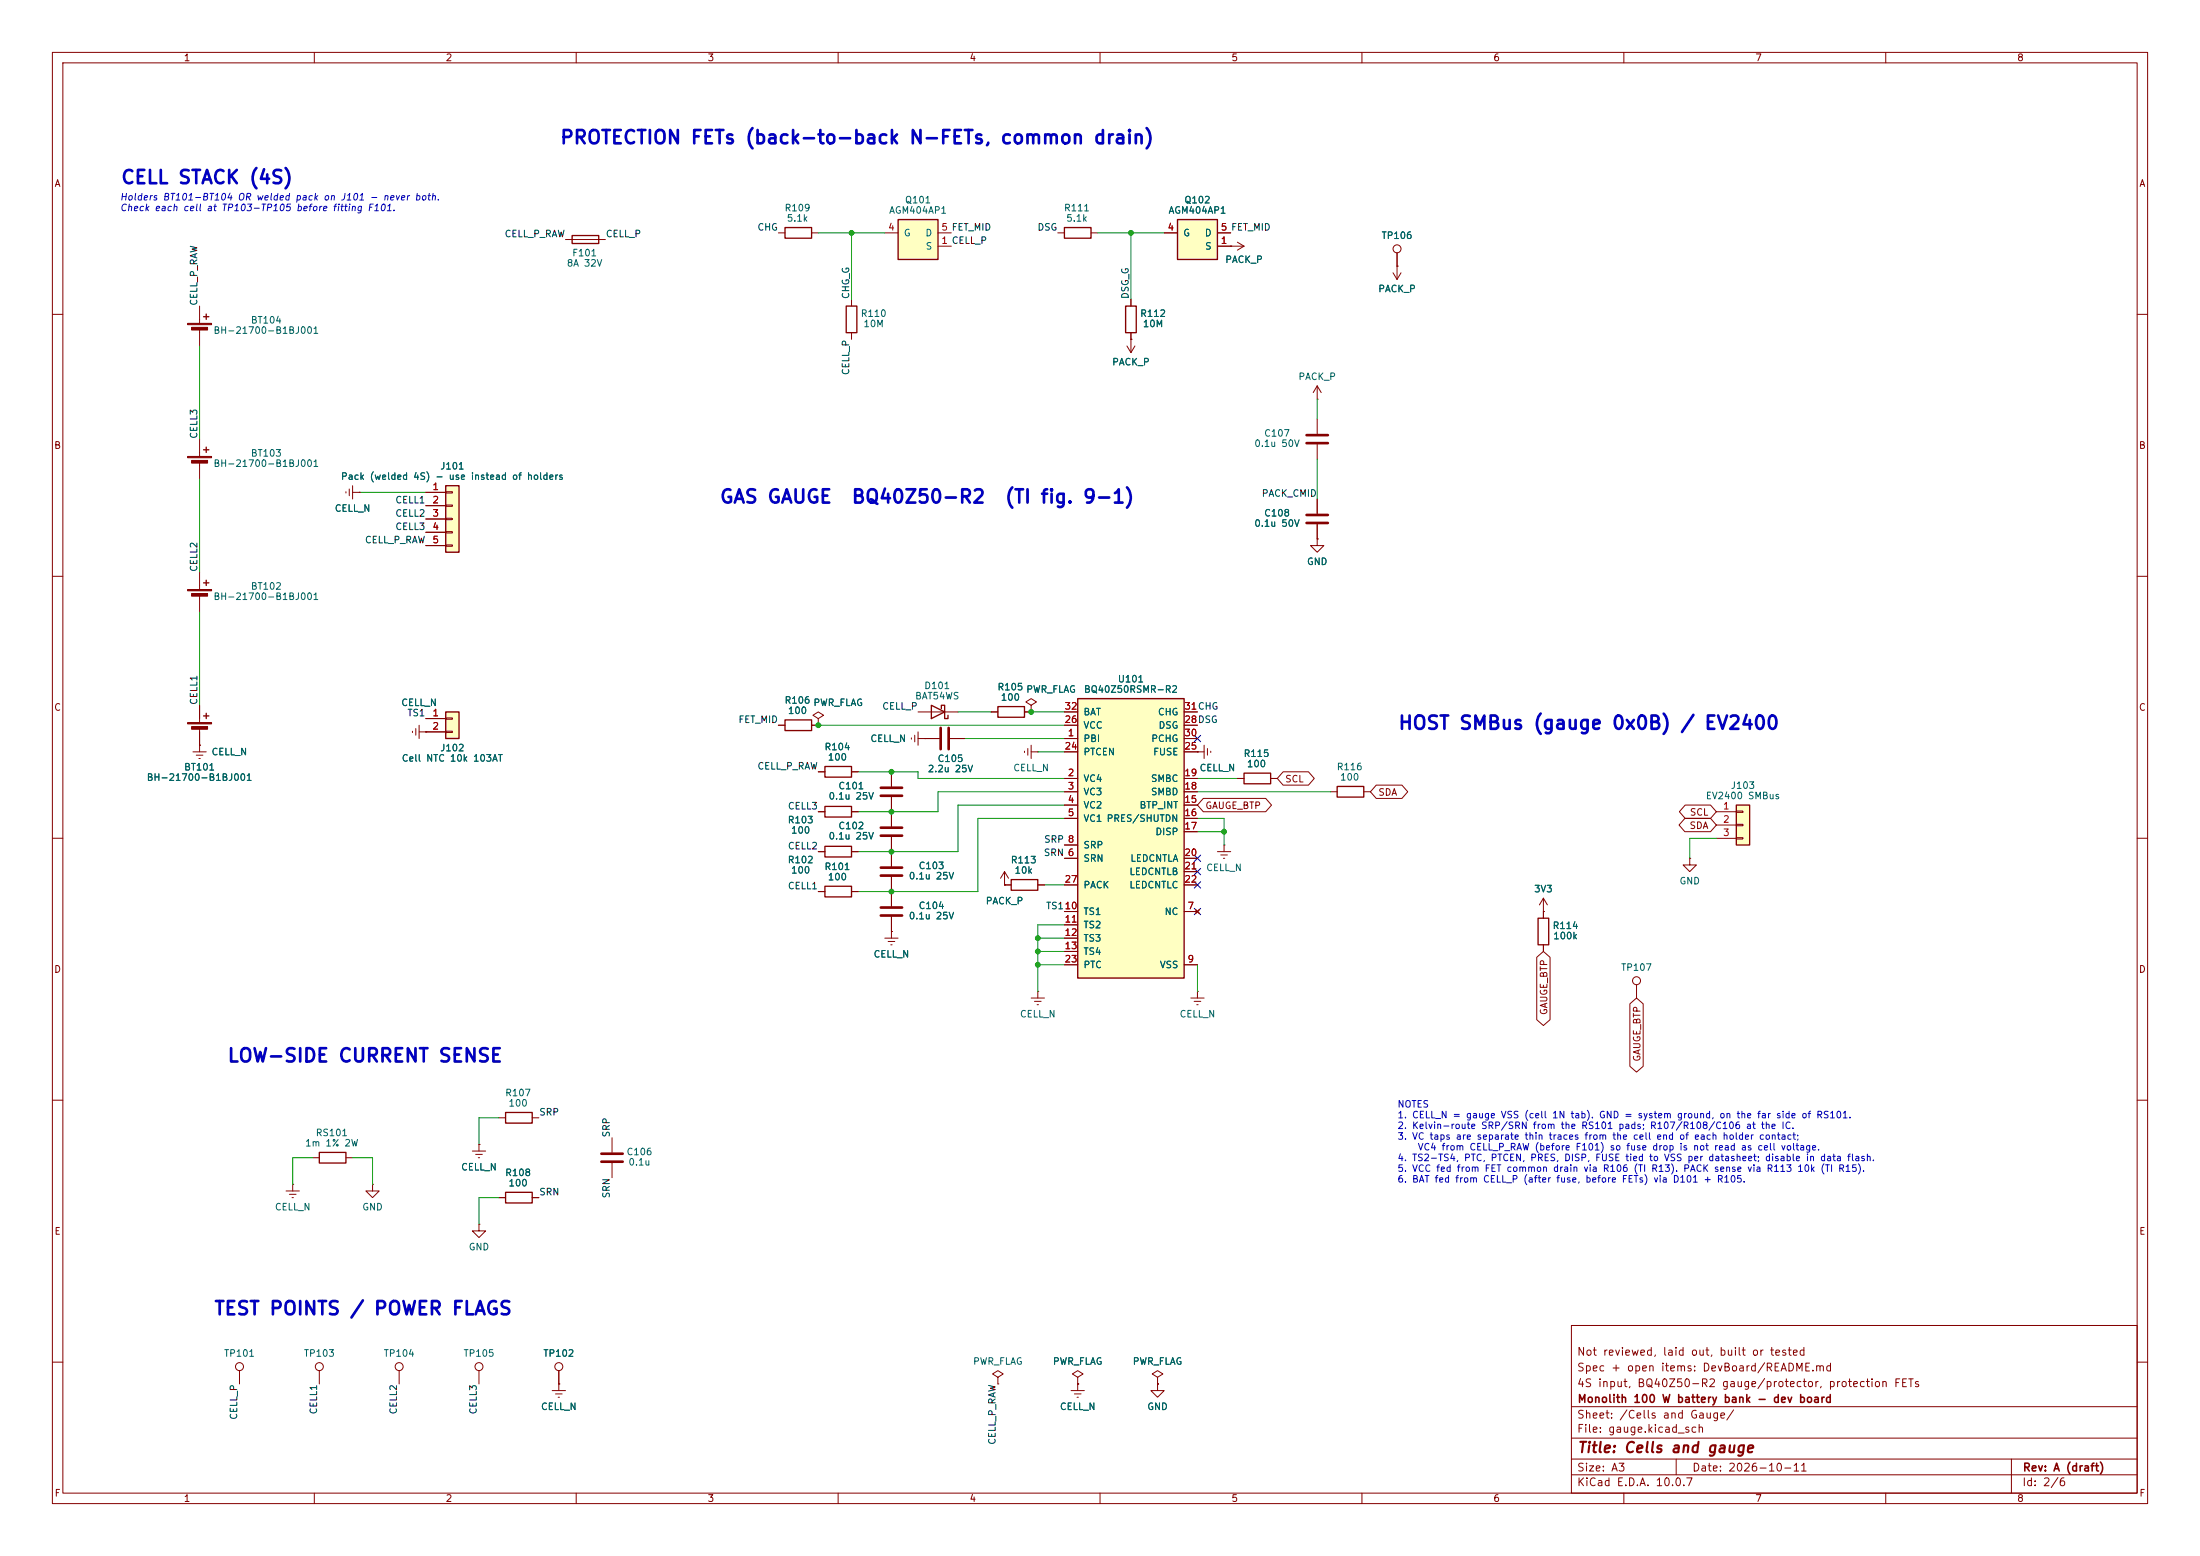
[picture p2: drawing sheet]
<svg xmlns="http://www.w3.org/2000/svg" width="420mm" height="297mm" viewBox="0 0 420 297" stroke-linecap="round" stroke-linejoin="round" font-family="sans-serif">
<g fill="none" stroke="#840000" stroke-width=".19">
<path d="M10 10h400v277h-400zM12 12h396v273h-396zM60 10v2M110 10v2M160 10v2M210 10v2M260 10v2M310 10v2M360 10v2M10 60h2M408 60h2M10 110h2"/>
<path d="M408 110h2M10 160h2M408 160h2M10 210h2M116.8 217.2v2.8M408 210h2M116.8 222v2.8M300 253h108v32h-108zM10 260h2M300 278.5h108M300 274.5h108M300 268.5h108"/>
<path d="M320 278.5v3M384 278.5v6.5M408 260h2M60 285v2M110 285v2M160 285v2M210 285v2M260 285v2M300 281.5h108M310 285v2M360 285v2"/>
</g>
<path d="M114.8 220.2h4.1M114.8 221.7h4.1" fill="none" stroke="#840000" stroke-width=".51"/>
<path d="M85.1 92.7h2.5v12.7h-2.5z" fill="#ffffc2"/>
<path d="M85.1 92.7h2.5v12.7h-2.5zM190.5 134.9h5.1v2h-5.1zM193 167.9h5.1v2h-5.1zM61 220h5v2h-5z" fill="none" stroke="#840000" stroke-width=".25"/>
<g fill="none" stroke="#840000" stroke-width=".19">
<path d="M81.3 94h3.8M81.3 96.5h3.8M81.3 99.1h3.8M85.1 93.9h1.3v.2h-1.3zM85.1 96.4h1.3v.2h-1.3zM85.1 98.9h1.3v.3h-1.3zM81.3 101.6h3.8M81.3 104.1h3.8M85.1 101.5h1.3v.2h-1.3zM85.1 104h1.3v.3h-1.3zM189.2 135.9h1.3M195.6 135.9h1.2"/>
<path d="M191.8 168.9h.1M191.8 166.4l-.8 1.2M191.8 166.4l.7 1.2M191.8 166.4v2.5M191.8 168.9h1.2M198.1 168.9h1.3M196.8 190.5h2.6M197.5 191.1h1.3M198 191.8h.2M198.1 189.2h.1M198.1 189.2v1.3M90.2 219.7h2.5"/>
<path d="M91.4 218.4h.1M91.4 218.4v1.3M54.6 227.3h2.5M55.2 228h1.3M55.8 228.6h.2M55.9 226.1h.1M55.9 226.1v1.2M59.7 221h1.3M66 221h1.3M71.1 226.1v1.2h1.3l-1.3 1.3-1.3-1.3h1.3M71.1 226.1h.1M90.8 220.3h1.3"/>
<path d="M91.3 221h.3M76.2 261.6v2.6M91.4 261.6v2.6M105.4 265.4h2.5M106 266.1h1.3M106.6 266.7h.2M106.7 264.2h.1M106.7 261.6v3.8M204.5 265.4h2.5M205.1 266.1h1.3M205.6 266.7h.3M205.7 262.9l1.1-.6-1.1-.7-1 .7 1 .6v1.3"/>
<path d="M205.7 264.2h.1M205.7 264.2v1.2M221 264.2v1.2h1.2l-1.2 1.3-1.3-1.3h1.3M221 264.2h.1"/>
<circle cx="76.2" cy="260.9" r=".76"/>
<circle cx="91.4" cy="260.9" r=".76"/>
<circle cx="106.7" cy="260.9" r=".76"/>
</g>
<path d="M224.8 41.9h7.6v7.6h-7.6z" fill="#ffffc2"/>
<path d="M224.8 41.9h7.6v7.6h-7.6zM157.5 153.9h5.1v2.1h-5.1zM96.5 227.6h5.1v2h-5.1z" fill="none" stroke="#840000" stroke-width=".25"/>
<g fill="none" stroke="#840000" stroke-width=".19">
<path d="M222.2 44.5h2.6M232.4 47h2.5M232.4 44.5h2.5M156.2 154.9h1.3M162.6 154.9h1.2M91.4 233.7v1.2h1.3l-1.3 1.3-1.2-1.3h1.2M91.4 233.7h.1M95.2 228.6h1.3M101.6 228.6h1.3M190.5 262.9l1-.6-1-.7-1 .7 1 .6v1.3M190.5 264.2h.1M221 262.9l1-.6-1-.7-1 .7 1 .6v1.3"/>
<path d="M221 264.2h.1"/>
</g>
<path d="M171.4 41.9h7.7v7.6h-7.7z" fill="#ffffc2"/>
<path d="M39.4 59.9v1.1M109.2 45h5.1v1.5h-5.1zM149.9 43.4h5v2.1h-5zM161.5 58.4h2.1v5.1h-2.1zM171.4 41.9h7.7v7.6h-7.7zM214.9 58.4h2v5.1h-2zM38.9 60.5h1M157.5 161.5h5.1v2.1h-5.1zM157.5 169.2h5.1v2h-5.1zM293.6 175.3h2.1v5h-2.1zM96.5 212.3h5.1v2.1h-5.1z" fill="none" stroke="#840000" stroke-width=".25"/>
<g fill="none" stroke="#840000" stroke-width=".19">
<path d="M38.1 58.4v3.3M107.9 45.7h7.7M148.6 44.5h1.3M154.9 44.5h1.3M162.6 57.2v1.2M168.9 44.5h2.5M179.1 47h2.5M179.1 44.5h2.5M215.9 57.2v1.2M265.9 52.1l.8 1.2M266.7 50.8h.1M266.7 48.3v5"/>
<path d="M267.5 52.1l-.8 1.2M38.1 62.7v3.3M162.6 63.5v1.3M215.1 66l.8 1.3M215.9 64.8h.1M215.9 63.5v3.8M216.7 66l-.8 1.3M251.5 76.2h.1M251.5 73.7l-.8 1.2M251.5 73.7l.7 1.2M251.5 73.7v2.5M170.2 154.9v2.8"/>
<path d="M170.2 159.8v2.8M156.2 162.6h1.3M156.2 170.2h1.3M162.6 162.6h1.2M162.6 170.2h1.2M294.6 174h.1M294.6 171.5v3.8M294.6 171.5l-.7 1.2M294.6 171.5l.8 1.2M322.6 163.8v1.3h1.2l-1.2 1.3-1.3-1.3h1.3M322.6 163.8h.1M294.6 180.3v1.3"/>
<path d="M312.4 188v2.5M95.2 213.4h1.3M101.6 213.4h1.3M45.7 261.6v2.6M61 261.6v2.6"/>
<circle cx="266.7" cy="47.5" r=".76"/>
<circle cx="312.4" cy="187.2" r=".76"/>
<circle cx="45.7" cy="260.9" r=".76"/>
<circle cx="61" cy="260.9" r=".76"/>
</g>
<path d="M168.1 158h4.1M168.1 159.5h4.1" fill="none" stroke="#840000" stroke-width=".51"/>
<g fill="#840000" stroke="#840000" stroke-width=".19">
<path d="M35.8 61.7h4.6v.3h-4.6z"/>
<path d="M36.6 62.5h3v.5h-3z"/>
</g>
<path d="M85.1 135.9h2.5v5.1h-2.5z" fill="#ffffc2"/>
<path d="M85.1 135.9h2.5v5.1h-2.5z" fill="none" stroke="#840000" stroke-width=".25"/>
<g fill="none" stroke="#840000" stroke-width=".19">
<path d="M81.3 137.2h3.8M81.3 139.7h3.8M85.1 137h1.3v.3h-1.3zM85.1 139.6h1.3v.2h-1.3zM228.6 143.5h.1M228.6 143.5h1.3M229.9 142.2v2.6M230.5 142.9v1.2M231.1 143.4v.2M232.4 162.6h2.5M233 163.2h1.3M233.6 163.8h.2"/>
<path d="M233.7 161.3h.1M233.7 161.3v1.3"/>
</g>
<path d="M205.7 133.4h20.4v53.3h-20.4z" fill="#ffffc2"/>
<path d="M38.9 111.3h1M39.4 110.7v1.1M38.9 136.7h1M39.4 136.1v1.1M205.7 133.4h20.4v53.3h-20.4z" fill="none" stroke="#840000" stroke-width=".25"/>
<g fill="none" stroke="#840000" stroke-width=".19">
<path d="M66 93.9v.2M66.7 93.3v1.3M67.3 94h1.3M67.3 92.7v2.6M68.6 94h.1M251.5 80v2.8M251.5 84.8v2.8M38.1 109.2v3.3M38.1 113.5v3.3M38.1 134.6v3.3M38.1 138.9v4.6M203.2 138.4h2.5"/>
<path d="M203.2 135.9h2.5M226.1 138.4h2.5M226.1 135.9h2.5M36.8 143.5h2.6M37.5 144.1h1.2M38 144.8h.2M38.1 142.2h.1M203.2 141h2.5M203.2 148.6h2.5M203.2 151.1h2.5M203.2 153.7h2.5M203.2 156.2h2.5"/>
<path d="M203.2 143.5h2.5M226.1 141h2.5M226.1 148.6h2.5M226.1 151.1h2.5M226.1 153.7h2.5M226.1 156.2h2.5M226.1 158.8h2.5M226.1 143.5h2.5M203.2 163.8h2.5M203.2 174h2.5M203.2 161.3h2.5M203.2 176.5h2.5"/>
<path d="M203.2 179.1h2.5M203.2 168.9h2.5M226.1 163.8h2.5M226.1 174h2.5M226.1 166.4h2.5M226.1 168.9h2.5M228.2 173.6l.8 .8M229 173.6l-.8 .8M203.2 184.2h2.5M203.2 181.6h2.5M226.1 184.2h2.5M227.3 190.5h2.6"/>
<path d="M228 191.1h1.2M228.5 191.8h.2M228.6 189.2h.1M228.6 189.2v1.3"/>
</g>
<path d="M249.4 83.1h4.1M249.4 84.6h4.1" fill="none" stroke="#840000" stroke-width=".51"/>
<g fill="#840000" stroke="#840000" stroke-width=".19">
<path d="M35.8 137.9h4.6v.3h-4.6z"/>
<path d="M36.6 138.7h3v.5h-3z"/>
<path d="M35.8 112.5h4.6v.3h-4.6z"/>
<path d="M36.6 113.3h3v.5h-3z"/>
</g>
<path d="M331.5 153.7h2.5v7.6h-2.5z" fill="#ffffc2"/>
<path d="M203.2 43.4h5.1v2.1h-5.1zM38.9 85.9h1M39.4 85.3v1.1M149.9 137.4h5v2h-5zM177.8 134.6l2.5 1.3-2.5 1.3zM179.7 135.3v-.7h.6v2.6h.7v-.7M157.5 146.3h5.1v2h-5.1zM237.5 147.6h5.1v2h-5.1zM255.3 150.1h5v2h-5zM331.5 153.7h2.5v7.6h-2.5z" fill="none" stroke="#840000" stroke-width=".25"/>
<g fill="none" stroke="#840000" stroke-width=".19">
<path d="M201.9 44.5h1.3M208.3 44.5h1.2M215.9 57.2v1.2M222.2 44.5h2.6M232.4 47h5.1M232.4 44.5h2.5M234.9 47h.1M236.2 46.2l1.3 .8M237.5 47l-1.3 .8M266.7 50.8h.1M266.7 48.3v2.5M215.9 64.8h.1"/>
<path d="M215.9 63.5v1.3M38.1 83.8v3.3M38.1 88.1v3.3M68.6 94h.1M81.3 94h3.8M81.3 96.5h3.8M81.3 99.1h3.8M251.5 95.3v2.7M81.3 101.6h3.8M81.3 104.1h3.8M251.5 102.9v1.2h1.2l-1.2 1.3-1.3-1.3h1.3M251.5 102.9h.1"/>
<path d="M251.5 100.1v2.8M38.1 134.6v2.6M38.1 139.7v2.5M78.7 139.6v.2M79.4 139.1v1.2M80 139.7h5.1M80 138.4v2.6M81.3 139.7h.1M81.3 137.2h3.8M148.6 138.4h1.3M154.9 138.4h1.3M156.2 137.2l1-.7-1-.6-1 .6 1 .7v1.2"/>
<path d="M156.2 138.4h.1M175.3 135.9h7.6M175.3 139.7v2.5M189.2 135.9h1.3M195.6 135.9h1.2M196.8 134.6l1.1-.6-1.1-.6-1 .6 1 .6v1.3M196.8 135.9h.1M203.2 138.4h2.5M203.2 135.9h2.5M226.1 138.4h2.5M226.1 135.9h2.5M38.1 142.2h.1"/>
<path d="M156.2 154.9h1.3M156.2 147.3h1.3M162.6 154.9h1.2M162.6 147.3h1.2M170.2 147.3v2.8M170.2 152.1v5.6M170.2 159.8v5.6M174 140.8v.3M174.6 140.3v1.3M175.3 141h4M176.5 141h.1M181.4 141h2.7"/>
<path d="M195.6 143.4v.2M196.2 142.9v1.2M196.8 143.5h1.3M196.8 142.2v2.6M198.1 143.5h.1M203.2 151.1h2.5M203.2 148.6h2.5M203.2 143.5h2.5M203.2 141h2.5M203.2 153.7h2.5M203.2 156.2h2.5M226.1 151.1h2.5"/>
<path d="M226.1 148.6h2.5M226.1 143.5h2.5M226.1 141h2.5M226.1 153.7h2.5M226.1 156.2h2.5M226.1 158.8h2.5M228.6 143.5h.1M229.7 152.4h11.9l1.1 1.3-1.1 1.2h-11.9l-1.1-1.2zM236.2 148.6h1.3M242.6 148.6h1.2M245 147.3h4.8l1.1 1.3-1.1 1.3h-4.8l-1.2-1.3zM254 151.1h1.3"/>
<path d="M260.3 151.1h1.3M262.7 149.9h4.9l1.1 1.2-1.1 1.3h-4.9l-1.1-1.3zM321.6 156.2h4.9l1.2 1.3-1.2 1.3h-4.9l-1.1-1.3zM321.7 153.7h4.8l1.2 1.2-1.2 1.3h-4.8l-1.1-1.3zM327.7 154.9h3.8M327.7 157.5h3.8M331.5 154.8h1.2v.3h-1.2zM331.5 157.4h1.2v.2h-1.2zM331.5 159.9h1.2v.2h-1.2zM156.2 162.6h1.3M156.2 170.2h1.3M162.6 162.6h1.2"/>
<path d="M162.6 170.2h1.2M168.9 179.1h2.5M169.5 179.7h1.3M170.2 177.8h.1M170.2 167.4v5.6M170.2 175v4.1M191.8 168.9h.1M191.8 168.9h1.2M198.1 168.9h1.3M203.2 179.1h2.5M203.2 163.8h2.5M203.2 174h2.5"/>
<path d="M203.2 161.3h2.5M203.2 176.5h2.5M203.2 168.9h2.5M226.1 163.8h2.5M226.1 174h2.5M226.1 166.4h2.5M226.1 168.9h2.5M228.2 173.6l.8 .8M229 173.6l-.8 .8M294.6 174h.1M294.6 174v1.3M327.7 160h3.8"/>
<path d="M170.1 180.3h.2M203.2 184.2h2.5M203.2 181.6h2.5M226.1 184.2h2.5M293.4 182.7l1.2-1.1 1.3 1.1v11.9l-1.3 1.2-1.2-1.2zM294.6 180.3v1.3M311.1 191.6l1.3-1.1 1.3 1.1v11.9l-1.3 1.1-1.3-1.1zM91.4 218.4h.1M95.2 228.6h1.3M101.6 228.6h1.3M106.7 264.2h.1M106.7 261.6v2.6"/>
<path d="M205.7 264.2h.1M221 264.2h.1"/>
</g>
<g fill="#840000" stroke="#840000" stroke-width=".19">
<path d="M35.8 87.1h4.6v.3h-4.6z"/>
<path d="M36.6 87.9h3v.5h-3z"/>
</g>
<path d="M249.4 98.3h4.1M249.4 99.8h4.1M179.6 138.9v4.1M181.1 138.9v4.1M168.1 150.4h4.1M168.1 151.9h4.1M168.1 173.2h4.1M168.1 174.8h4.1M168.1 165.6h4.1M168.1 167.1h4.1" fill="none" stroke="#840000" stroke-width=".51"/>
<g fill="none" stroke="#009600" stroke-width=".19">
<path d="M156.2 44.5h12.7M162.6 44.5v12.7M209.5 44.5h12.7M215.9 44.5v12.7M38.1 66v17.8M251.5 76.2v3.8M38.1 91.4v17.8M68.6 94h12.7M251.5 87.6v7.7M38.1 116.8v17.8M156.2 138.4h47M182.9 135.9h6.3"/>
<path d="M196.8 135.9h6.4M163.8 147.3h11.5v1.3h27.9M184.1 141h19.1M198.1 143.5h5.1M203.2 156.2h-16.5v14h-22.9M203.2 151.1h-24.1v3.8h-15.3M203.2 153.7h-20.3v8.9h-19.1M228.6 156.2h5.1v5.1M228.6 151.1h25.4M228.6 158.8h5.1M228.6 148.6h7.6M198.1 179.1h5.1"/>
<path d="M199.4 168.9h3.8M203.2 176.5h-5.1v12.7M327.7 160h-5.1v3.8M198.1 184.2h5.1M198.1 181.6h5.1M228.6 184.2v5M95.2 213.4h-3.8v5M59.7 221h-3.8v5.1M67.3 221h3.8v5.1M95.2 228.6h-3.8v5.1"/>
</g>
<path d="M228 140.4l1.2 1.2M229.2 140.4l-1.2 1.2M228 173.4l1.2 1.2M228 165.8l1.2 1.2M228 168.3l1.2 1.2M228 163.2l1.2 1.2M229.2 173.4l-1.2 1.2M229.2 165.8l-1.2 1.2M229.2 168.3l-1.2 1.2M229.2 163.2l-1.2 1.2" fill="none" stroke="#000084" stroke-width=".19"/>
<g fill="#009600" stroke="#009600" stroke-width=".19">
<circle cx="233.7" cy="158.8" r=".46"/>
<circle cx="215.9" cy="44.5" r=".46"/>
<circle cx="162.6" cy="44.5" r=".46"/>
<circle cx="198.1" cy="184.2" r=".46"/>
<circle cx="198.1" cy="181.6" r=".46"/>
<circle cx="198.1" cy="179.1" r=".46"/>
<circle cx="196.8" cy="135.9" r=".46"/>
<circle cx="170.2" cy="170.2" r=".46"/>
<circle cx="170.2" cy="162.6" r=".46"/>
<circle cx="170.2" cy="154.9" r=".46"/>
<circle cx="156.2" cy="138.4" r=".46"/>
<circle cx="170.2" cy="147.3" r=".46"/>
</g>
<g font-size="2.5" fill="#0000c2">
<text x="106.8" y="28.1">PROTECTION FETs (back-to-back N-FETs, common drain)</text>
<text x="22.9" y="35.7">CELL STACK (4S)</text>
<text x="137.2" y="96.7">GAS GAUGE</text>
<text x="162.4" y="96.7">BQ40Z50-R2</text>
<text x="191.7" y="96.7">(TI fig. 9-1)</text>
<text x="266.8" y="139.9">HOST SMBus (gauge 0x0B) / EV2400</text>
<text x="43.3" y="203.4">LOW-SIDE CURRENT SENSE</text>
<text x="40.7" y="251.6">TEST POINTS / POWER FLAGS</text>
</g>
<text font-size="2" fill="#840000" x="301" y="277.8">Title: Cells and gauge</text>
<g font-size="1.5" fill="#840000">
<text x="300.9" y="262.1">Spec + open items: DevBoard/README.md</text>
<text x="300.9" y="259.1">Not reviewed, laid out, built or tested</text>
<text x="300.9" y="265.1">4S input, BQ40Z50-R2 gauge/protector, protection FETs</text>
<text x="301" y="268.1">Monolith 100 W battery bank - dev board</text>
<text x="300.9" y="273.8">File: gauge.kicad_sch</text>
<text x="300.9" y="271.1">Sheet: /Cells and Gauge/</text>
<text x="300.9" y="281.2">Size: A3</text>
<text x="322.9" y="281.2">Date: 2026-10-11</text>
<text x="386" y="281.2">Rev: A (draft)</text>
<text x="300.9" y="284">KiCad E.D.A. 10.0.7</text>
<text x="385.9" y="284">Id: 2/6</text>
</g>
<g font-size="1.3" fill="#840000">
<text x="35" y="12">1</text>
<text x="85" y="12">2</text>
<text x="135" y="12">3</text>
<text x="185" y="12">4</text>
<text x="235" y="12">5</text>
<text x="285" y="12">6</text>
<text x="335" y="12">7</text>
<text x="385" y="12">8</text>
<text x="10.3" y="36">A</text>
<text x="408.3" y="36">A</text>
<text x="10.2" y="86">B</text>
<text x="408.2" y="86">B</text>
<text x="10.2" y="136">C</text>
<text x="408.2" y="136">C</text>
<text x="245.2" y="149.6">SCL</text>
<text x="230" y="154.7">GAUGE_BTP</text>
<text x="263" y="152.2">SDA</text>
<text x="322.5" y="156">SCL</text>
<text x="322.4" y="158.5">SDA</text>
<text x="10.2" y="186">D</text>
<text x="408.2" y="186">D</text>
<text x="295.7" y="193.8" transform="rotate(-90 295.7 193.8)">GAUGE_BTP</text>
<text x="313.5" y="202.7" transform="rotate(-90 313.5 202.7)">GAUGE_BTP</text>
<text x="10.3" y="236">E</text>
<text x="408.3" y="236">E</text>
<text x="10.3" y="286">F</text>
<text x="35" y="287">1</text>
<text x="85" y="287">2</text>
<text x="135" y="287">3</text>
<text x="185" y="287">4</text>
<text x="235" y="287">5</text>
<text x="285" y="287">6</text>
<text x="335" y="287">7</text>
<text x="385" y="287">8</text>
<text x="408.3" y="286">F</text>
</g>
<g font-size="1.3" fill="#0000c2">
<text x="22.8" y="38.6">Holders BT101-BT104 OR welded pack on J101 - never both.</text>
<text x="22.8" y="40.6">Check each cell at TP103-TP105 before fitting F101.</text>
<text x="266.7" y="211.7">NOTES</text>
<text x="266.7" y="213.8">1. CELL_N = gauge VSS (cell 1N tab). GND = system ground, on the far side of RS101.</text>
<text x="266.7" y="215.8">2. Kelvin-route SRP/SRN from the RS101 pads; R107/R108/C106 at the IC.</text>
<text x="266.7" y="217.9">3. VC taps are separate thin traces from the cell end of each holder contact;</text>
<text x="266.7" y="221.9">4. TS2-TS4, PTC, PTCEN, PRES, DISP, FUSE tied to VSS per datasheet; disable in data flash.</text>
<text x="270.5" y="219.9">VC4 from CELL_P_RAW (before F101) so fuse drop is not read as cell voltage.</text>
<text x="266.7" y="224">5. VCC fed from FET common drain via R106 (TI R13). PACK sense via R113 10k (TI R15).</text>
<text x="266.7" y="226">6. BAT fed from CELL_P (after fuse, before FETs) via D101 + R105.</text>
</g>
<g font-size="1.3" fill="#006464">
<text x="149.7" y="40.6">R109</text>
<text x="169.6" y="41.1">AGM404AP1</text>
<text x="172.7" y="39.1">Q101</text>
<text x="203" y="40.6">R111</text>
<text x="223" y="41.1">AGM404AP1</text>
<text x="226" y="39.1">Q102</text>
<text x="150.1" y="42.6">5.1k</text>
<text x="172.4" y="45.4">G</text>
<text x="176.6" y="45.4">D</text>
<text x="176.6" y="48">S</text>
<text x="203.4" y="42.6">5.1k</text>
<text x="225.8" y="45.4">G</text>
<text x="229.9" y="45.4">D</text>
<text x="230" y="48">S</text>
<text x="263.6" y="45.9">TP106</text>
<text x="108.1" y="51.2">8A 32V</text>
<text x="109.1" y="49.2">F101</text>
<text x="233.8" y="50.5">PACK_P</text>
<text x="263" y="56.1">PACK_P</text>
<text x="40.6" y="64">BH-21700-B1BJ001</text>
<text x="47.8" y="62.1">BT104</text>
<text x="164.2" y="60.8">R110</text>
<text x="164.7" y="62.8">10M</text>
<text x="217.6" y="60.8">R112</text>
<text x="218.1" y="62.8">10M</text>
<text x="212.2" y="70.1">PACK_P</text>
<text x="247.8" y="72.8">PACK_P</text>
<text x="241.2" y="83.7">C107</text>
<text x="40.6" y="89.4">BH-21700-B1BJ001</text>
<text x="47.8" y="87.5">BT103</text>
<text x="83.9" y="89.9">J101</text>
<text x="239.3" y="85.6">0.1u 50V</text>
<text x="65" y="91.9">Pack (welded 4S) - use instead of holders</text>
<text x="63.8" y="98">CELL_N</text>
<text x="239.3" y="100.9">0.1u 50V</text>
<text x="241.2" y="98.9">C108</text>
<text x="47.8" y="112.9">BT102</text>
<text x="249.4" y="108.2">GND</text>
<text x="40.6" y="114.8">BH-21700-B1BJ001</text>
<text x="176.3" y="131.8">D101</text>
<text x="213.3" y="130.6">U101</text>
<text x="76.5" y="135.1">CELL_N</text>
<text x="149.7" y="134.6">R106</text>
<text x="150.3" y="136.6">100</text>
<text x="155.2" y="135.1">PWR_FLAG</text>
<text x="174.6" y="133.8">BAT54WS</text>
<text x="190.3" y="132.1">R105</text>
<text x="190.9" y="134.1">100</text>
<text x="195.8" y="132.5">PWR_FLAG</text>
<text x="206.7" y="136.9">BAT</text>
<text x="206.8" y="132.5">BQ40Z50RSMR-R2</text>
<text x="220.9" y="136.9">CHG</text>
<text x="83.9" y="143.7">J102</text>
<text x="157.3" y="143.5">R104</text>
<text x="166.1" y="141.9">CELL_N</text>
<text x="206.7" y="141.9">PBI</text>
<text x="206.7" y="139.4">VCC</text>
<text x="219.7" y="141.9">PCHG</text>
<text x="221.1" y="139.4">DSG</text>
<text x="27.9" y="149.3">BH-21700-B1BJ001</text>
<text x="35" y="147.4">BT101</text>
<text x="40.3" y="144.5">CELL_N</text>
<text x="76.6" y="145.7">Cell NTC 10k 103AT</text>
<text x="157.9" y="145.5">100</text>
<text x="177" y="147.7">2.2u 25V</text>
<text x="178.9" y="145.8">C105</text>
<text x="193.3" y="147.5">CELL_N</text>
<text x="206.7" y="149.6">VC4</text>
<text x="206.7" y="144.5">PTCEN</text>
<text x="219.6" y="149.6">SMBC</text>
<text x="220" y="144.5">FUSE</text>
<text x="228.9" y="147.5">CELL_N</text>
<text x="237.3" y="144.8">R115</text>
<text x="237.9" y="146.8">100</text>
<text x="255.1" y="147.3">R116</text>
<text x="255.7" y="149.3">100</text>
<text x="158.1" y="152.9">0.1u 25V</text>
<text x="159.9" y="151">C101</text>
<text x="206.7" y="152.1">VC3</text>
<text x="206.7" y="154.6">VC2</text>
<text x="217.4" y="154.6">BTP_INT</text>
<text x="219.6" y="152.1">SMBD</text>
<text x="325.5" y="152.9">EV2400 SMBus</text>
<text x="330.3" y="150.9">J103</text>
<text x="150.3" y="157.5">R103</text>
<text x="150.9" y="159.4">100</text>
<text x="158.1" y="160.5">0.1u 25V</text>
<text x="159.9" y="158.6">C102</text>
<text x="206.7" y="157.2">VC1 PRES/SHUTDN</text>
<text x="220.5" y="159.7">DISP</text>
<text x="150.3" y="165.1">R102</text>
<text x="150.9" y="167">100</text>
<text x="157.3" y="166.4">R101</text>
<text x="175.3" y="166.2">C103</text>
<text x="192.9" y="165.1">R113</text>
<text x="193.6" y="167.1">10k</text>
<text x="206.7" y="164.8">SRN</text>
<text x="206.7" y="162.3">SRP</text>
<text x="215.5" y="167.3">LEDCNTLB</text>
<text x="215.7" y="164.8">LEDCNTLA</text>
<text x="230.2" y="166.6">CELL_N</text>
<text x="157.9" y="168.3">100</text>
<text x="173.4" y="168.2">0.1u 25V</text>
<text x="175.3" y="173.8">C104</text>
<text x="188.1" y="172.9">PACK_P</text>
<text x="206.7" y="169.9">PACK</text>
<text x="215.5" y="169.9">LEDCNTLC</text>
<text x="292.8" y="170.6">3V3</text>
<text x="320.5" y="169.1">GND</text>
<text x="173.4" y="175.8">0.1u 25V</text>
<text x="206.7" y="175">TS1</text>
<text x="206.7" y="177.5">TS2</text>
<text x="222.2" y="175">NC</text>
<text x="296.3" y="177.6">R114</text>
<text x="296.4" y="179.6">100k</text>
<text x="166.7" y="183.1">CELL_N</text>
<text x="206.7" y="180">TS3</text>
<text x="206.7" y="182.6">TS4</text>
<text x="206.7" y="185.1">PTC</text>
<text x="221.3" y="185.1">VSS</text>
<text x="309.4" y="185.6">TP107</text>
<text x="194.6" y="194.5">CELL_N</text>
<text x="225.1" y="194.5">CELL_N</text>
<text x="96.3" y="209.6">R107</text>
<text x="97" y="211.5">100</text>
<text x="58.1" y="219.1">1m 1% 2W</text>
<text x="60.2" y="217.2">RS101</text>
<text x="119.5" y="220.8">C106</text>
<text x="87.9" y="223.7">CELL_N</text>
<text x="96.3" y="224.8">R108</text>
<text x="97" y="226.8">100</text>
<text x="119.9" y="222.8">0.1u</text>
<text x="52.4" y="231.3">CELL_N</text>
<text x="69.1" y="231.3">GND</text>
<text x="89.4" y="239">GND</text>
<text x="42.7" y="259.3">TP101</text>
<text x="57.9" y="259.3">TP103</text>
<text x="73.1" y="259.3">TP104</text>
<text x="88.4" y="259.3">TP105</text>
<text x="103.6" y="259.3">TP102</text>
<text x="185.7" y="260.8">PWR_FLAG</text>
<text x="200.9" y="260.8">PWR_FLAG</text>
<text x="216.1" y="260.8">PWR_FLAG</text>
<text x="103.2" y="269.4">CELL_N</text>
<text x="202.2" y="269.4">CELL_N</text>
<text x="218.9" y="269.4">GND</text>
</g>
<g font-size="1.3" fill="#0f0f0f">
<text x="96.2" y="45.6">CELL_P_RAW</text>
<text x="115.5" y="45.6">CELL_P</text>
<text x="144.5" y="44.3">CHG</text>
<text x="198" y="44.3">DSG</text>
<text x="38" y="58.4" transform="rotate(-90 38 58.4)">CELL_P_RAW</text>
<text x="162.4" y="57.2" transform="rotate(-90 162.4 57.2)">CHG_G</text>
<text x="215.8" y="57.2" transform="rotate(-90 215.8 57.2)">DSG_G</text>
<text x="162.4" y="71.7" transform="rotate(-90 162.4 71.7)">CELL_P</text>
<text x="38" y="83.8" transform="rotate(-90 38 83.8)">CELL3</text>
<text x="240.8" y="95.1">PACK_CMID</text>
<text x="75.4" y="101.5">CELL3</text>
<text x="75.4" y="98.9">CELL2</text>
<text x="75.4" y="96.4">CELL1</text>
<text x="69.6" y="104">CELL_P_RAW</text>
<text x="38" y="109.2" transform="rotate(-90 38 109.2)">CELL2</text>
<text x="38" y="134.6" transform="rotate(-90 38 134.6)">CELL1</text>
<text x="77.7" y="137">TS1</text>
<text x="168.3" y="135.8">CELL_P</text>
<text x="140.9" y="138.3">FET_MID</text>
<text x="144.5" y="147.2">CELL_P_RAW</text>
<text x="150.3" y="154.8">CELL3</text>
<text x="199.2" y="161.2">SRP 8</text>
<text x="150.3" y="162.4">CELL2</text>
<text x="199.2" y="163.7">SRN 6</text>
<text x="150.3" y="170.1">CELL1</text>
<text x="199.6" y="173.9">TS110</text>
<text x="102.8" y="213.2">SRP</text>
<text x="116.7" y="217.2" transform="rotate(-90 116.7 217.2)">SRP</text>
<text x="102.8" y="228.5">SRN</text>
<text x="116.7" y="228.8" transform="rotate(-90 116.7 228.8)">SRN</text>
<text x="45.6" y="271.1" transform="rotate(-90 45.6 271.1)">CELL_P</text>
<text x="60.8" y="270.1" transform="rotate(-90 60.8 270.1)">CELL1</text>
<text x="76.1" y="270.1" transform="rotate(-90 76.1 270.1)">CELL2</text>
<text x="91.3" y="270.1" transform="rotate(-90 91.3 270.1)">CELL3</text>
<text x="190.4" y="275.9" transform="rotate(-90 190.4 275.9)">CELL_P_RAW</text>
</g>
<g font-size="1.3" fill="#a90000">
<text x="169.4" y="44.3">4</text>
<text x="179.6" y="46.9">1 CELL_P</text>
<text x="179.6" y="44.3">5 FET_MID</text>
<text x="222.8" y="44.3">4</text>
<text x="232.9" y="46.9">1</text>
<text x="232.9" y="44.3">5 FET_MID</text>
<text x="232.9" y="44.3">5</text>
<text x="82.5" y="93.8">1</text>
<text x="82.5" y="96.4">2</text>
<text x="82.5" y="98.9">3</text>
<text x="82.5" y="101.5">4</text>
<text x="82.5" y="104">5</text>
<text x="82.5" y="137">1</text>
<text x="203.1" y="135.8">32</text>
<text x="226" y="135.8">31CHG</text>
<text x="226" y="135.8">31</text>
<text x="82.5" y="139.6">2</text>
<text x="203.1" y="143.4">24</text>
<text x="203.1" y="138.3">26</text>
<text x="203.7" y="140.8">1</text>
<text x="226" y="143.4">25</text>
<text x="226" y="138.3">28DSG</text>
<text x="226" y="140.8">30</text>
<text x="226" y="138.3">28</text>
<text x="203.7" y="148.5">2</text>
<text x="226" y="148.5">19</text>
<text x="203.7" y="151">3</text>
<text x="203.7" y="153.5">4</text>
<text x="226" y="153.5">15</text>
<text x="226" y="151">18</text>
<text x="328.8" y="154.8">1</text>
<text x="203.7" y="156.1">5</text>
<text x="203.7" y="161.2">8</text>
<text x="226" y="156.1">16</text>
<text x="226" y="158.6">17</text>
<text x="328.8" y="157.3">2</text>
<text x="328.8" y="159.9">3</text>
<text x="203.7" y="163.7">6</text>
<text x="226" y="163.7">20</text>
<text x="226" y="166.2">21</text>
<text x="203.1" y="168.8">27</text>
<text x="203.1" y="173.9">10</text>
<text x="226" y="168.8">22</text>
<text x="226.6" y="173.9">7</text>
<text x="203.1" y="176.4">11</text>
<text x="203.1" y="178.9">12</text>
<text x="203.1" y="181.5">13</text>
<text x="203.1" y="184">23</text>
<text x="226.6" y="184">9</text>
</g>
</svg>
